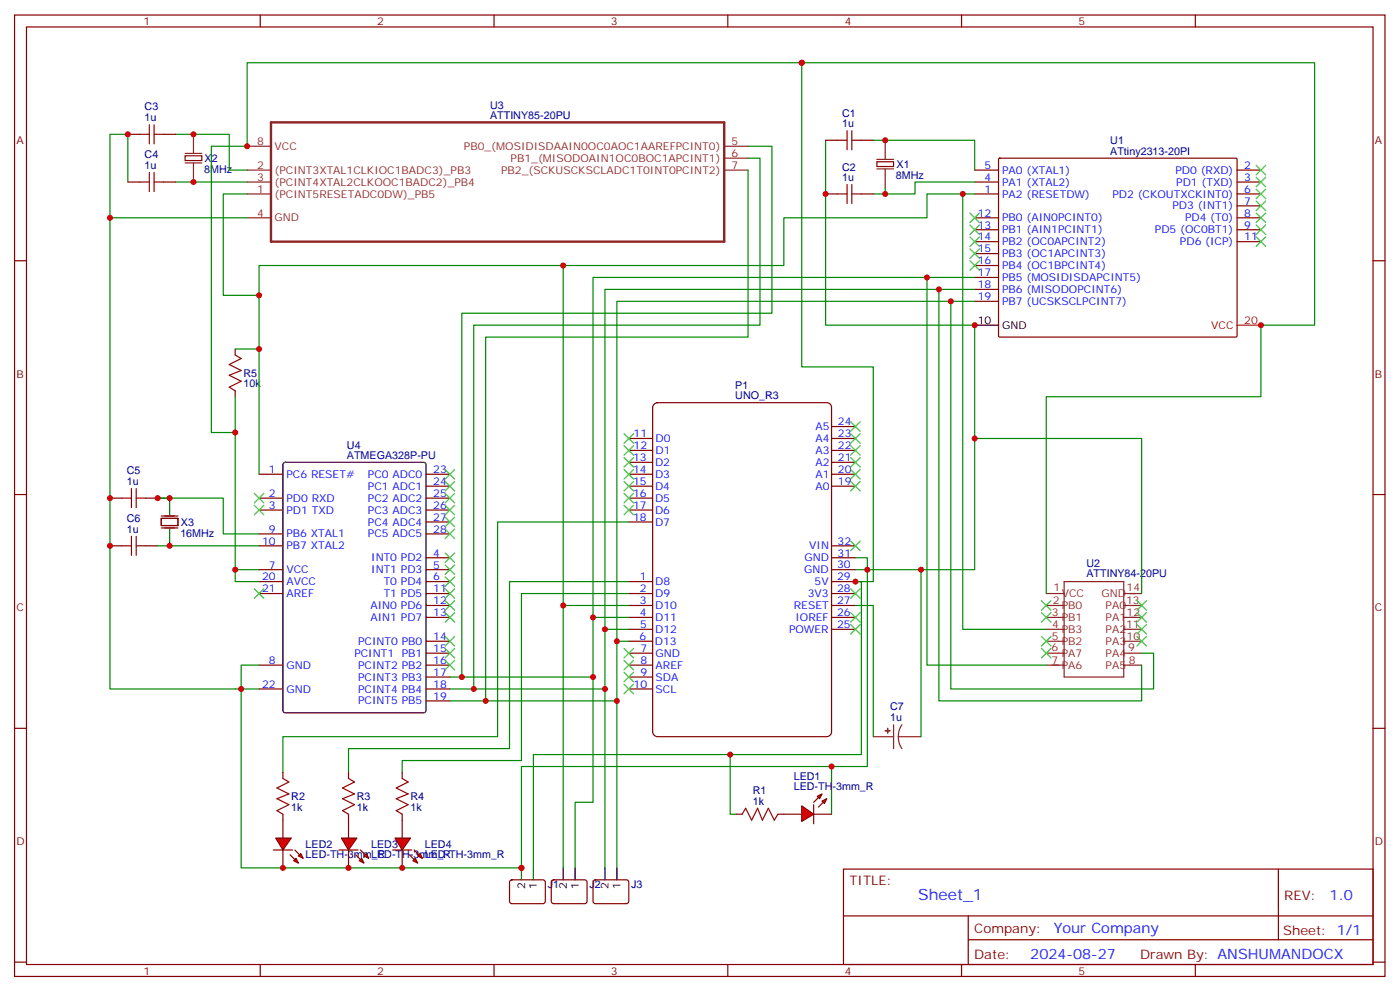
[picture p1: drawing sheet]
<svg xmlns="http://www.w3.org/2000/svg" width="414mm" height="293mm" viewBox="0 0 414 293" stroke-linecap="round" stroke-linejoin="round" font-family="sans-serif">
<g fill="none" stroke="#870000" stroke-width=".35">
<path d="M4.3 4.4h405.3v284.4h-405.3zM7.8 8h398.3v277.3h-398.3zM77 4.4v3.6M146.1 4.4v3.6M215.3 4.4v3.6M284.4 4.4v3.6M353.6 4.4v3.6M54.8 46.1h4.9v1.4h-4.9zM259.4 47.8h4.9v1.4h-4.9zM288.3 57.4h7M288.3 50.3h7M288.3 53.8h7"/>
<path d="M295.4 47l.3-.2h70l.2 .3-.1 52.4-.3 .2-70-.1-.2-.3zM365.9 57.4h7.1M365.9 50.3h7.1M365.9 53.8h7.1M4.3 77.1h3.5M288.3 64.4h7M288.3 67.9h7M288.3 71.5h7M288.3 75h7M288.3 78.5h7M365.9 60.9h7.1M365.9 64.4h7.1"/>
<path d="M365.9 67.9h7.1M365.9 71.5h7.1M406.1 77.1h3.5M288.3 82.1h7M288.3 85.6h7M288.3 89.1h7M69.6 103.2v1.8M69.6 115.6v1.7M186 129.7h7M186 133.2h7M186 136.7h7M246 129.7h7"/>
<path d="M246 133.2h7M246 136.7h7M246 126.2h7M4.3 146.3h3.5M32.5 147.3h3.6M43.1 147.3h3.5M47.7 153.3h4.9v2.1h-4.9zM47.7 156.1h4.9M47.7 152.6h4.9M76.6 140.3h7.1M76.6 147.3h7.1M76.6 150.8h7.1"/>
<path d="M76.6 157.9h7.1M126 140.3h7.1M126 143.8h7.1M126 147.3h7.1M126 150.8h7.1M126 154.4h7.1M126 157.9h7.1M186 140.3h7M186 143.8h7M186 147.3h7M186 150.8h7M186 154.4h7"/>
<path d="M246 140.3h7M246 143.8h7M406.1 146.3h3.5M32.5 161.4h3.6M43.1 161.4h3.5M76.6 172h7.1M76.6 175.5h7.1M76.6 168.5h7.1M76.6 161.4h7.1M126 172h7.1M126 175.5h7.1M126 179.1h7.1"/>
<path d="M126 168.5h7.1M126 165h7.1M186 172h7M186 175.5h7M186 179.1h7M246 172h7M246 175.5h7M246 179.1h7M246 168.5h7M246 165h7M246 161.4h7M76.6 196.7h7.1"/>
<path d="M126 182.6h7.1M126 189.7h7.1M126 193.2h7.1M126 196.7h7.1M186 182.6h7M186 186.1h7M186 189.7h7M186 193.2h7M186 196.7h7M246 182.6h7M246 186.1h7M4.3 215.4h3.5"/>
<path d="M76.6 203.8h7.1M126 200.2h7.1M126 203.8h7.1M126 207.3h7.1M186 200.2h7M186 203.8h7M406.1 215.4h3.5M249.5 257h156.6v28.3h-156.6zM378.1 257.1v20.8M249.5 270.9h156.5M286.4 277.9h119.6M286.4 270.9v14.1"/>
<path d="M4.3 284.6h3.5M77 285.3v3.5M146.1 285.3v3.5M215.3 285.3v3.5M284.4 285.3v3.5M353.6 285.3v3.5M406.1 284.6h3.5"/>
</g>
<path d="M193.4 119.7l1.1-.6h50a1.41 1.41 0 0 1 1.5 1.4v96a1.51 1.51 0 0 1-1.5 1.4h-50a1.51 1.51 0 0 1-1.5-1.4v-96z" fill="none" stroke="#800000" stroke-width=".35"/>
<path d="M288.3 96.2h7M83.9 136.9l.5-.2h40.9l.7 .5v72.9l-.4 .7h-41.2l-.7-.4v-73zM50.2 147.3v5M50.2 156.5v4.9" fill="none" stroke="#000" stroke-width=".35"/>
<path d="M365.9 96.2h7.1" fill="none" stroke="#f00" stroke-width=".35"/>
<g fill="none" stroke="#8c2424" stroke-width=".35">
<path d="M57.2 39.7v5.7M54.8 48.2h4.9M54.8 45.4h4.9M57.2 48.2v5.6M73.1 43.3h7.1M73.1 50.3h7.1M73.1 53.8h7.1M73.1 57.4h7.1M214.2 43.3h7.1M214.2 50.3h7.1M214.2 46.8h7.1M259.4 50h4.9"/>
<path d="M259.4 47.1h4.9M261.8 41.5v5.6M261.8 50v5.6M73.1 64.4h7.1M309.5 175.5h5.2M309.5 179.1h5.2M314.7 172h17.7v28.2h-17.7zM332.4 175.5h5.3M332.4 179.1h5.3M309.5 182.6h5.2M309.5 186.1h5.2M309.5 189.7h5.2"/>
<path d="M309.5 193.2h5.2M309.5 196.7h5.2M332.4 182.6h5.3M332.4 186.1h5.3M332.4 189.7h5.3M332.4 193.2h5.3M332.4 196.7h5.3M258.3 217.9h6M264.3 214.3v7.1M265.7 217.9l.2 1.8 .9 1.7M265.7 217.9h6.7M266.8 214.3l-.8 1.7-.3 1.9"/>
</g>
<path d="M80.2 36.2h134v35.3h-134z" fill="none" stroke="#8c2424" stroke-width=".71"/>
<g fill="none" stroke="#3c3" stroke-width=".35">
<path d="M371.5 48.9l2.9 2.8M371.5 52.4l2.9 2.8M371.5 56l2.9 2.8M371.5 59.5l2.9 2.8M374.4 48.9l-2.9 2.8M374.4 52.4l-2.9 2.8M374.4 56l-2.9 2.8M374.4 59.5l-2.9 2.8M286.9 63l2.8 2.8M286.9 66.5l2.8 2.9M286.9 70.1l2.8 2.8M286.9 73.6l2.8 2.8"/>
<path d="M286.9 77.1l2.8 2.8M289.7 63l-2.8 2.8M289.7 66.5l-2.8 2.9M289.7 70.1l-2.8 2.8M289.7 73.6l-2.8 2.8M289.7 77.1l-2.8 2.8M371.5 63l2.9 2.8M371.5 66.5l2.9 2.9M371.5 70.1l2.9 2.8M374.4 63l-2.9 2.8M374.4 66.5l-2.9 2.9M374.4 70.1l-2.9 2.8"/>
<path d="M131.7 138.9l2.8 2.8M134.5 138.9l-2.8 2.8M184.6 128.3l2.8 2.8M184.6 131.8l2.8 2.8M184.6 135.3l2.8 2.8M184.6 138.9l2.8 2.8M187.4 128.3l-2.8 2.8M187.4 135.3l-2.8 2.8M187.4 138.9l-2.8 2.8M187.4 131.8l-2.8 2.8M251.6 124.7l2.8 2.9M251.6 128.3l2.8 2.8"/>
<path d="M251.6 131.8l2.8 2.8M251.6 135.3l2.8 2.8M251.6 138.9l2.8 2.8M254.4 124.7l-2.8 2.9M254.4 128.3l-2.8 2.8M254.4 131.8l-2.8 2.8M254.4 135.3l-2.8 2.8M254.4 138.9l-2.8 2.8M75.2 145.9l2.8 2.8M75.2 149.4l2.8 2.9M78 145.9l-2.8 2.8M78 149.4l-2.8 2.9"/>
<path d="M131.7 142.4l2.8 2.8M131.7 145.9l2.8 2.8M131.7 149.4l2.8 2.9M131.7 153l2.8 2.8M131.7 156.5l2.8 2.8M134.5 142.4l-2.8 2.8M134.5 145.9l-2.8 2.8M134.5 149.4l-2.8 2.9M134.5 153l-2.8 2.8M134.5 156.5l-2.8 2.8M184.6 142.4l2.8 2.8M184.6 145.9l2.8 2.8"/>
<path d="M184.6 149.4l2.8 2.9M187.4 142.4l-2.8 2.8M187.4 145.9l-2.8 2.8M187.4 149.4l-2.8 2.9M251.6 142.4l2.8 2.8M254.4 142.4l-2.8 2.8M75.2 174.1l2.8 2.9M78 174.1l-2.8 2.9M131.7 163.5l2.8 2.9M131.7 167.1l2.8 2.8M131.7 170.6l2.8 2.8M131.7 177.7l2.8 2.8"/>
<path d="M131.7 174.1l2.8 2.9M134.5 163.5l-2.8 2.9M134.5 167.1l-2.8 2.8M134.5 170.6l-2.8 2.8M134.5 177.7l-2.8 2.8M134.5 174.1l-2.8 2.9M251.6 160l2.8 2.8M251.6 174.1l2.8 2.9M254.4 160l-2.8 2.8M254.4 174.1l-2.8 2.9M308 177.7l2.9 2.8M310.9 177.7l-2.9 2.8"/>
<path d="M336.3 177.7l2.8 2.8M339.1 177.7l-2.8 2.8M131.7 181.2l2.8 2.8M131.7 188.2l2.8 2.9M131.7 191.8l2.8 2.8M131.7 195.3l2.8 2.8M134.5 181.2l-2.8 2.8M134.5 188.2l-2.8 2.9M134.5 191.8l-2.8 2.8M134.5 195.3l-2.8 2.8M184.6 198.8l2.8 2.8M184.6 195.3l2.8 2.8"/>
<path d="M184.6 191.8l2.8 2.8M187.4 191.8l-2.8 2.8M187.4 195.3l-2.8 2.8M187.4 198.8l-2.8 2.8M251.6 181.2l2.8 2.8M251.6 184.7l2.8 2.8M254.4 181.2l-2.8 2.8M254.4 184.7l-2.8 2.8M308 181.2l2.9 2.8M308 188.2l2.9 2.9M308 191.8l2.9 2.8M310.9 181.2l-2.9 2.8"/>
<path d="M310.9 188.2l-2.9 2.9M310.9 191.8l-2.9 2.8M336.3 181.2l2.8 2.8M336.3 184.7l2.8 2.8M336.3 188.2l2.8 2.9M339.1 181.2l-2.8 2.8M339.1 184.7l-2.8 2.8M339.1 188.2l-2.8 2.9M184.6 202.4l2.8 2.8M187.4 202.4l-2.8 2.8"/>
</g>
<path d="M69.6 105l1.7 1-3.5 1.8 3.5 1.8-3.5 1.4 3.5 1.7-3.5 1.8 1.8 1.1M36.1 147.3h2.8M38.9 144.5v5.6M38.9 158.6v5.7M40.3 147.3h2.8M40.3 144.5v5.6M40.3 158.6v5.7M36.1 161.4h2.8M40.3 161.4h2.8" fill="none" stroke="#a10000" stroke-width=".35"/>
<g fill="#8c2424" stroke="#8c2424" stroke-width=".35">
<path d="M262.5 215.4l.1 1.4z"/>
<path d="M261.8 216.1h1.4z"/>
</g>
<g fill="none" stroke="#008700" stroke-width=".35">
<path d="M237.1 18.6v89.9h21.2v63.5h-5.3h1.8v51.2h-38.8v17.6h1.7M37.8 53.8v-14.1h-5.3v164.1h44.1M51.9 53.8h21.2M73.1 57.4h-7.1v29.9h10.6v15.9h-7M221.3 50.3v49.4h-77.6v107.6M221.3 46.8h3.5v49.4h-84.7v107.6M221.3 43.3h7v49.3h-91.7v107.6M244.2 41.5v54.7h44.1v72.3h-35.3M258.3 41.5h30v8.8M261.8 55.6v1.8h-3.5M284.8 57.4h-10.6v7h-42.4v14.1h-155.2v8.8M288.3 57.4h-3.5v128.7h24.7"/>
<path d="M288.3 53.8h-17.6v3.6h-8.9M32.5 64.4h40.6M166.6 78.5v100.6M274.2 82.1h-98.8v100.5M277.7 85.6h-98.8v100.5M281.2 89.1h-98.7v100.6M288.3 82.1h-14.1v114.6h35.3M288.3 85.6h-10.6v121.7h60v-10.6M288.3 89.1h-7.1v114.7h60v-10.6h-3.5M69.6 117.3v51.2M76.6 103.2v37.1M69.6 127.9h-7.1v-84.6h10.6v-24.7h315.7v77.6h-15.8v21.1h-63.5v58.2"/>
<path d="M288.3 129.7h49.4v45.8M46.6 147.3h19.4v10.6h10.6M186 154.4h-38.8v63.5h-63.5v10.6M50.2 161.4h26.4M76.6 168.5h-7v3.5h7M186 172h-35.3v49.4h-47.6v7.1M186 175.5h-31.8v49.4h-35.2v3.6M186 179.1h-19.4v77.6M253 165h3.5v61.7h-102.3v30h-82.9v-60h5.3M253 179.1h5.3v38.8M272.4 168.5v49.4M186 182.6h-10.6v54.7h-5.3v19.4"/>
<path d="M186 186.1h-7.1v70.6M186 189.7h-3.5v67M133.1 203.8h45.8M133.1 207.3h49.4M133.1 200.2h42.3M216 223.2h-58.2v33.5M246 226.7v14.1"/>
</g>
<g fill="#f00" stroke="#870000" stroke-width=".35">
<path d="M237.1 238.3l3.6 2.5-3.6 2.1z"/>
<path d="M240.7 238v5.6z"/>
</g>
<g fill="#870000" stroke="#870000" stroke-width=".35">
<path d="M240.7 237.3l1.4-1.4z"/>
<path d="M242.1 238.7l1.4-1.4z"/>
</g>
<g fill="#f00" stroke="#870000" stroke-width=".35">
<path d="M241.7 235.5l1.4-.7-.7 1.4z"/>
<path d="M243.1 236.9l1.4-.7-.7 1.4z"/>
</g>
<path d="M231.8 240.8h5.3M240.7 240.8h5.3" fill="none" stroke="#870000" stroke-width=".35"/>
<g fill="#f00" stroke="#870000" stroke-width=".35">
<path d="M81.6 247.9h4.5l-2.4 3.5z"/>
<path d="M80.9 251.4h5.6z"/>
</g>
<g fill="#870000" stroke="#870000" stroke-width=".35">
<path d="M87.2 251.4l1.4 1.4z"/>
<path d="M85.8 252.8l1.4 1.4z"/>
</g>
<g fill="#f00" stroke="#870000" stroke-width=".35">
<path d="M88.3 253.2l.7-.8 .7 1.5z"/>
<path d="M86.9 254.6l.7-.7 .7 1.4z"/>
</g>
<path d="M83.7 242.6v5.3M83.7 251.4v5.3" fill="none" stroke="#870000" stroke-width=".35"/>
<g fill="#f00" stroke="#870000" stroke-width=".35">
<path d="M101 247.9h4.6l-2.5 3.5z"/>
<path d="M100.3 251.4h5.6z"/>
</g>
<g fill="#870000" stroke="#870000" stroke-width=".35">
<path d="M106.6 251.4l1.4 1.4z"/>
<path d="M105.2 252.8l1.4 1.4z"/>
</g>
<g fill="#f00" stroke="#870000" stroke-width=".35">
<path d="M107.7 253.2l.7-.8 .7 1.5z"/>
<path d="M106.3 254.6l.7-.7 .7 1.4z"/>
</g>
<path d="M103.1 242.6v5.3M103.1 251.4v5.3" fill="none" stroke="#870000" stroke-width=".35"/>
<g fill="#f00" stroke="#870000" stroke-width=".35">
<path d="M116.8 247.9h4.6l-2.4 3.5z"/>
<path d="M116.1 251.4h5.7z"/>
</g>
<g fill="#870000" stroke="#870000" stroke-width=".35">
<path d="M122.5 251.4l1.4 1.4z"/>
<path d="M121.1 252.8l1.4 1.4z"/>
</g>
<g fill="#f00" stroke="#870000" stroke-width=".35">
<path d="M123.5 253.2l.7-.8 .8 1.5z"/>
<path d="M122.1 254.6l.7-.7 .7 1.4z"/>
</g>
<g fill="none" stroke="#870000" stroke-width=".35">
<path d="M37.8 39.7h3.5M48.4 39.7h3.5M37.8 53.8h3.5M48.4 53.8h3.5M244.2 41.5h3.5M244.2 57.4h3.5M254.8 41.5h3.5M254.8 57.4h3.5M83.7 228.5v1.7M103.1 228.5v1.7M119 228.5v1.7M83.7 240.8v1.8"/>
<path d="M103.1 240.8v1.8M119 240.8v7.1M119 251.4v5.3M217.7 240.8h1.8M230.1 240.8h1.7M150.9 260.4l.5-.2 9.5 .1 .4 .6-.1 5.9-.6 .5-9.5-.1-.4-.6v-5.7zM163.3 260.4l.5-.2 9.4 .1 .4 .6v5.9l-.7 .5-9.4-.1-.4-.6v-5.7zM175.6 260.4l.5-.2 9.5 .1 .4 .6-.1 5.9-.6 .5-9.5-.1-.4-.6v-5.7z"/>
</g>
<path d="M154.2 256.7v3.5M157.8 256.7v3.5M166.6 256.7v3.5M170.1 256.7v3.5M178.9 256.7v3.5M182.5 256.7v3.5" fill="none" stroke="#000" stroke-width=".35"/>
<path d="M51.9 39.7h15.9v10.6h5.3M46.6 147.3h3.6M46.6 161.4h3.6" fill="none" stroke="#008700" stroke-width=".35"/>
<g fill="none" stroke="#a10000" stroke-width=".35">
<path d="M41.3 39.7h2.9M44.2 36.9v5.6M45.6 39.7h2.8M45.6 36.9v5.6M250.5 38.7v5.6M252 38.7v5.6M41.3 53.8h2.9M44.2 51v5.7M45.6 51v5.7M45.6 53.8h2.8M247.7 41.5h2.8M247.7 57.4h2.8"/>
<path d="M250.5 54.5v5.7M252 41.5h2.8M252 54.5v5.7M252 57.4h2.8M83.7 230.2l1.7 1.1-3.5 1.7 3.5 1.8-3.5 1.4 3.5 1.8-3.5 1.7 1.8 1.1M103.1 230.2l1.7 1.1-3.5 1.7 3.5 1.8-3.5 1.4 3.5 1.8-3.5 1.7 1.8 1.1M119 230.2l1.7 1.1-3.5 1.7 3.5 1.8-3.5 1.4 3.5 1.8-3.5 1.7 1.8 1.1M219.5 240.8l1.1-1.8 1.7 3.6 1.8-3.6 1.4 3.6 1.8-3.6 1.7 3.6 1.1-1.8"/>
</g>
<g fill="#c00">
<circle cx="246" cy="226.7" r=".88"/>
<circle cx="32.5" cy="64.4" r=".88"/>
<circle cx="69.6" cy="168.5" r=".88"/>
<circle cx="76.6" cy="103.2" r=".88"/>
<circle cx="69.6" cy="127.9" r=".88"/>
<circle cx="288.3" cy="129.7" r=".88"/>
<circle cx="288.3" cy="96.2" r=".88"/>
<circle cx="175.4" cy="200.2" r=".88"/>
<circle cx="216" cy="223.2" r=".88"/>
<circle cx="71.3" cy="203.8" r=".88"/>
<circle cx="274.2" cy="82.1" r=".88"/>
<circle cx="277.7" cy="85.6" r=".88"/>
<circle cx="281.2" cy="89.1" r=".88"/>
<circle cx="76.6" cy="87.3" r=".88"/>
<circle cx="284.8" cy="57.4" r=".88"/>
<circle cx="143.7" cy="207.3" r=".88"/>
<circle cx="136.6" cy="200.2" r=".88"/>
<circle cx="373" cy="96.2" r=".88"/>
<circle cx="73.1" cy="43.3" r=".88"/>
<circle cx="237.1" cy="18.6" r=".88"/>
<circle cx="83.7" cy="256.7" r=".88"/>
<circle cx="103.1" cy="256.7" r=".88"/>
<circle cx="119" cy="256.7" r=".88"/>
<circle cx="272.4" cy="168.5" r=".88"/>
<circle cx="256.5" cy="168.5" r=".88"/>
<circle cx="253" cy="172" r=".88"/>
<circle cx="175.4" cy="182.6" r=".88"/>
<circle cx="57.2" cy="53.8" r=".88"/>
<circle cx="57.2" cy="39.7" r=".88"/>
<circle cx="166.6" cy="179.1" r=".88"/>
<circle cx="166.6" cy="78.5" r=".88"/>
<circle cx="261.8" cy="41.5" r=".88"/>
<circle cx="261.8" cy="57.4" r=".88"/>
<circle cx="50.2" cy="161.4" r=".88"/>
<circle cx="32.5" cy="161.4" r=".88"/>
<circle cx="140.1" cy="203.8" r=".88"/>
<circle cx="154.2" cy="256.7" r=".88"/>
<circle cx="178.9" cy="186.1" r=".88"/>
<circle cx="178.9" cy="203.8" r=".88"/>
<circle cx="182.5" cy="189.7" r=".88"/>
<circle cx="182.5" cy="207.3" r=".88"/>
<circle cx="50.2" cy="147.3" r=".88"/>
<circle cx="46.6" cy="147.3" r=".88"/>
<circle cx="32.5" cy="147.3" r=".88"/>
<circle cx="244.2" cy="57.4" r=".88"/>
<circle cx="37.8" cy="39.7" r=".88"/>
</g>
<text font-size="4.6" fill="#00f" x="271.6" y="266.1">Sheet_1</text>
<g font-size="4.2" fill="#00f">
<text x="393.3" y="266.3">1.0</text>
<text x="311.7" y="275.9">Your Company</text>
<text x="304.7" y="283.7">2024-08-27</text>
</g>
<g font-size="3.9" fill="#800">
<text x="251.2" y="261.6">TITLE:</text>
<text x="379.9" y="266.3">REV:</text>
<text x="288.2" y="275.8">Company:</text>
<text x="379.5" y="276.4">Sheet: 1/1</text>
<text x="288.2" y="283.5">Date:</text>
<text x="337.2" y="283.6">Draw</text>
<text x="347.3" y="283.6">n By: ANSHUMANDOCX</text>
</g>
<g font-size="3.2" fill="#800">
<text x="42.4" y="7.4">1</text>
<text x="111.5" y="7.4">2</text>
<text x="180.7" y="7.4">3</text>
<text x="249.8" y="7.4">4</text>
<text x="319" y="7.4">5</text>
<text x="4.8" y="42.5">A</text>
<text x="406.6" y="42.5">A</text>
<text x="4.8" y="111.7">B</text>
<text x="406.6" y="111.7">B</text>
<text x="4.8" y="180.8">C</text>
<text x="406.6" y="180.8">C</text>
<text x="4.8" y="250">D</text>
<text x="406.6" y="250">D</text>
<text x="42.4" y="288.3">1</text>
<text x="111.5" y="288.3">2</text>
<text x="180.7" y="288.3">3</text>
<text x="249.8" y="288.3">4</text>
<text x="319" y="288.3">5</text>
</g>
<g font-size="3.2" fill="#000080">
<text x="42.8" y="35.8">1u</text>
<text x="42.8" y="32.7">C3</text>
<text x="145" y="35.1">ATTINY85-20PU</text>
<text x="145" y="32.1">U3</text>
<text x="249.1" y="34.7">C1</text>
<text x="249.1" y="37.6">1u</text>
<text x="42.8" y="46.8">C4</text>
<text x="60.5" y="48">X2</text>
<text x="328.4" y="45.7">ATtiny2313-20PI</text>
<text x="328.4" y="42.7">U1</text>
<text x="42.8" y="50">1u</text>
<text x="60.4" y="51.1">8MHz</text>
<text x="249.1" y="53.5">1u</text>
<text x="249.1" y="50.5">C2</text>
<text x="265" y="52.9">8MHz</text>
<text x="265.2" y="49.7">X1</text>
<text x="72" y="111.4">R5</text>
<text x="72" y="114.6">10k</text>
<text x="217.5" y="118">UNO_R3</text>
<text x="217.5" y="115.1">P1</text>
<text x="102.6" y="135.7">ATMEGA328P-PU</text>
<text x="102.6" y="132.7">U4</text>
<text x="37.5" y="143.4">1u</text>
<text x="37.5" y="140.3">C5</text>
<text x="37.5" y="154.4">C6</text>
<text x="53.5" y="155.5">X3</text>
<text x="37.5" y="157.6">1u</text>
<text x="53.3" y="158.7">16MHz</text>
<text x="321.3" y="167.7">U2</text>
<text x="321.3" y="170.7">ATTINY84-20PU</text>
<text x="263.3" y="213.3">1u</text>
<text x="263.3" y="210.1">C7</text>
<text x="234.8" y="233.8">LED-TH-3mm_R</text>
<text x="234.8" y="230.6">LED1</text>
<text x="86.1" y="239.9">1k</text>
<text x="86.1" y="236.6">R2</text>
<text x="105.6" y="239.9">1k</text>
<text x="105.6" y="236.6">R3</text>
<text x="121.4" y="239.9">1k</text>
<text x="121.4" y="236.6">R4</text>
<text x="222.7" y="238">1k</text>
<text x="222.7" y="234.8">R1</text>
<text x="90.4" y="250.7">LED2</text>
<text x="109.8" y="250.7">LED3</text>
<text x="125.7" y="250.7">LED4</text>
<text x="90.4" y="253.9">LED-TH-3mm_R</text>
<text x="109.8" y="253.9">LED-TH-3mm_R</text>
<text x="125.7" y="253.9">LED-TH-3mm_R</text>
<text x="162" y="262.8">J1</text>
<text x="174.3" y="262.8">J2</text>
<text x="186.7" y="262.8">J3</text>
</g>
<g font-size="3.2" fill="#8d2323">
<text x="76" y="42.9">8</text>
<text x="81.2" y="44.3">VCC</text>
<text x="137.2" y="44.3">PB0_(MOSIDISDAAIN0OC0AOC1AAREFPCINT0)</text>
<text x="151" y="47.8">PB1_(MISODOAIN1OC0BOC1APCINT1)</text>
<text x="216.3" y="42.9">5</text>
<text x="216.3" y="46.4">6</text>
<text x="76" y="50">2</text>
<text x="76" y="53.5">3</text>
<text x="81.2" y="51.4">(PCINT3XTAL1CLKIOC1BADC3)_PB3</text>
<text x="148.2" y="51.4">PB2_(SCKUSCKSCLADC1T0INT0PCINT2)</text>
<text x="216.3" y="50">7</text>
<text x="76" y="57">1</text>
<text x="81.2" y="54.9">(PCINT4XTAL2CLKOOC1BADC2)_PB4</text>
<text x="81.2" y="58.4">(PCINT5RESETADC0DW)_PB5</text>
<text x="76" y="64.1">4</text>
<text x="81.2" y="65.5">GND</text>
<text x="311.4" y="178.6">2</text>
<text x="311.6" y="174.8">1</text>
<text x="314" y="176.6">VCC</text>
<text x="325.8" y="176.6">GND</text>
<text x="333.1" y="178.7">13</text>
<text x="333.2" y="174.8">14</text>
<text x="311.1" y="182.2">3</text>
<text x="311.2" y="185.8">4</text>
<text x="314" y="180.1">PB0</text>
<text x="314" y="183.7">PB1</text>
<text x="327" y="183.7">PA1</text>
<text x="327" y="180.1">PA0</text>
<text x="333.1" y="185.8">11</text>
<text x="333.2" y="182.2">12</text>
<text x="311.1" y="189.3">5</text>
<text x="314" y="187.2">PB3</text>
<text x="314" y="190.7">PB2</text>
<text x="327" y="190.7">PA3</text>
<text x="327" y="187.2">PA2</text>
<text x="333.2" y="189.3">10</text>
<text x="311" y="196.4">7</text>
<text x="311" y="192.6">6</text>
<text x="314" y="194.2">PA7</text>
<text x="314" y="197.8">PA6</text>
<text x="327" y="197.8">PA5</text>
<text x="327" y="194.2">PA4</text>
<text x="333.7" y="192.6">9</text>
<text x="333.9" y="196.4">8</text>
</g>
<g font-size="3.2" fill="#00f">
<text x="291.2" y="53.5">4</text>
<text x="291.2" y="50">5</text>
<text x="296.4" y="51.4">PA0 (XTAL1)</text>
<text x="347.6" y="51.4">PD0 (RXD)</text>
<text x="368" y="50">2</text>
<text x="368" y="53.5">3</text>
<text x="291.2" y="57">1</text>
<text x="296.4" y="58.4">PA2 (RESETDW)</text>
<text x="296.4" y="54.9">PA1 (XTAL2)</text>
<text x="329" y="58.4">PD2 (CKOUTXCKINT0)</text>
<text x="347.9" y="54.9">PD1 (TXD)</text>
<text x="368" y="57">6</text>
<text x="289.2" y="64.1">12</text>
<text x="296.4" y="65.5">PB0 (AIN0PCINT0)</text>
<text x="346.8" y="61.9">PD3 (INT1)</text>
<text x="350.5" y="65.5">PD4 (T0)</text>
<text x="368" y="60.5">7</text>
<text x="368" y="64.1">8</text>
<text x="289.2" y="67.6">13</text>
<text x="289.2" y="71.1">14</text>
<text x="296.4" y="69">PB1 (AIN1PCINT1)</text>
<text x="341.6" y="69">PD5 (OC0BT1)</text>
<text x="368" y="67.6">9</text>
<text x="368" y="71.1">11</text>
<text x="289.2" y="74.6">15</text>
<text x="296.4" y="72.5">PB2 (OC0APCINT2)</text>
<text x="296.4" y="76.1">PB3 (OC1APCINT3)</text>
<text x="349" y="72.5">PD6 (ICP)</text>
<text x="289.2" y="78.2">16</text>
<text x="289.2" y="81.7">17</text>
<text x="296.4" y="79.6">PB4 (OC1BPCINT4)</text>
<text x="296.4" y="83.1">PB5 (MOSIDISDAPCINT5)</text>
<text x="289.2" y="85.2">18</text>
<text x="289.2" y="88.8">19</text>
<text x="296.4" y="86.6">PB6 (MISODOPCINT6)</text>
<text x="296.4" y="90.2">PB7 (UCSKSCLPCINT7)</text>
<text x="247.8" y="125.7">24</text>
<text x="187.4" y="129.4">11</text>
<text x="193.9" y="130.8">D0</text>
<text x="241.2" y="130.7">A4</text>
<text x="241.2" y="127.1">A5</text>
<text x="247.8" y="129.3">23</text>
<text x="187.2" y="136.4">13</text>
<text x="187.4" y="132.9">12</text>
<text x="193.7" y="137.8">D2</text>
<text x="193.9" y="134.3">D1</text>
<text x="241.2" y="137.7">A2</text>
<text x="241.2" y="134.2">A3</text>
<text x="247.8" y="136.3">21</text>
<text x="247.8" y="132.8">22</text>
<text x="79.5" y="139.9">1</text>
<text x="84.7" y="141.3">PC6 RESET#</text>
<text x="108.8" y="141.3">PC0 ADC0</text>
<text x="128.1" y="139.9">23</text>
<text x="128.1" y="143.4">24</text>
<text x="187.2" y="139.9">14</text>
<text x="187.2" y="143.4">15</text>
<text x="193.7" y="141.3">D3</text>
<text x="241.2" y="141.3">A1</text>
<text x="247.8" y="143.4">19</text>
<text x="247.8" y="139.8">20</text>
<text x="79.5" y="147">2</text>
<text x="84.7" y="148.4">PD0 RXD</text>
<text x="108.8" y="144.9">PC1 ADC1</text>
<text x="108.8" y="148.4">PC2 ADC2</text>
<text x="128.1" y="147">25</text>
<text x="187.2" y="147">16</text>
<text x="193.7" y="144.9">D4</text>
<text x="193.7" y="148.4">D5</text>
<text x="241.2" y="144.8">A0</text>
<text x="79.5" y="150.5">3</text>
<text x="84.7" y="151.9">PD1 TXD</text>
<text x="108.8" y="151.9">PC3 ADC3</text>
<text x="108.8" y="155.4">PC4 ADC4</text>
<text x="128.1" y="150.5">26</text>
<text x="128.1" y="154">27</text>
<text x="187.2" y="150.5">17</text>
<text x="187.2" y="154">18</text>
<text x="193.7" y="151.9">D6</text>
<text x="193.7" y="155.4">D7</text>
<text x="77.5" y="161.1">10</text>
<text x="79.5" y="157.6">9</text>
<text x="84.7" y="159">PB6 XTAL1</text>
<text x="108.8" y="159">PC5 ADC5</text>
<text x="128.1" y="157.6">28</text>
<text x="247.7" y="161.1">32</text>
<text x="84.7" y="162.5">PB7 XTAL2</text>
<text x="109.8" y="166">INT0 PD2</text>
<text x="128.1" y="164.6">4</text>
<text x="238" y="166">GND</text>
<text x="239.4" y="162.5">VIN</text>
<text x="247.7" y="164.6">31</text>
<text x="77.5" y="171.7">20</text>
<text x="79.5" y="168.1">7</text>
<text x="84.7" y="169.5">VCC</text>
<text x="84.7" y="173.1">AVCC</text>
<text x="109.8" y="169.5">INT1 PD3</text>
<text x="113.5" y="173.1">T0 PD4</text>
<text x="128.1" y="168.1">5</text>
<text x="128.1" y="171.7">6</text>
<text x="189.3" y="171.7">1</text>
<text x="193.8" y="173.1">D8</text>
<text x="237.9" y="169.5">GND</text>
<text x="241" y="173">5V</text>
<text x="247.6" y="171.6">29</text>
<text x="247.6" y="168.1">30</text>
<text x="77.5" y="175.2">21</text>
<text x="84.7" y="176.6">AREF</text>
<text x="113.5" y="176.6">T1 PD5</text>
<text x="128.1" y="175.2">11</text>
<text x="128.1" y="178.7">12</text>
<text x="189.3" y="175.2">2</text>
<text x="189.3" y="178.7">3</text>
<text x="193.8" y="176.6">D9</text>
<text x="238.9" y="176.6">3V3</text>
<text x="247.6" y="178.7">27</text>
<text x="247.6" y="175.1">28</text>
<text x="109.6" y="180.1">AIN0 PD6</text>
<text x="109.6" y="183.7">AIN1 PD7</text>
<text x="128.1" y="182.2">13</text>
<text x="189.3" y="182.2">4</text>
<text x="189.3" y="185.8">5</text>
<text x="193.8" y="180.1">D10</text>
<text x="193.8" y="183.7">D11</text>
<text x="234.8" y="180.1">RESET</text>
<text x="235.3" y="183.6">IOREF</text>
<text x="247.6" y="185.7">25</text>
<text x="247.6" y="182.2">26</text>
<text x="105.9" y="190.7">PCINT0 PB0</text>
<text x="128.1" y="189.3">14</text>
<text x="189.2" y="189.3">6</text>
<text x="193.7" y="190.7">D13</text>
<text x="193.8" y="187.2">D12</text>
<text x="233.4" y="187.1">POWER</text>
<text x="79.5" y="196.4">8</text>
<text x="84.7" y="197.8">GND</text>
<text x="104.8" y="194.2">PCINT1</text>
<text x="105.9" y="197.8">PCINT2 PB2</text>
<text x="118.9" y="194.2">PB1</text>
<text x="128.1" y="192.8">15</text>
<text x="128.1" y="196.4">16</text>
<text x="189.4" y="192.9">7</text>
<text x="189.4" y="196.4">8</text>
<text x="193.9" y="194.3">GND</text>
<text x="193.9" y="197.8">AREF</text>
<text x="77.5" y="203.4">22</text>
<text x="105.9" y="201.3">PCINT3 PB3</text>
<text x="128.1" y="199.9">17</text>
<text x="128.1" y="203.4">18</text>
<text x="187.4" y="203.4">10</text>
<text x="189.4" y="199.9">9</text>
<text x="193.9" y="201.3">SDA</text>
<text x="84.7" y="204.8">GND</text>
<text x="105.9" y="204.8">PCINT4 PB4</text>
<text x="105.9" y="208.4">PCINT5 PB5</text>
<text x="128.1" y="206.9">19</text>
<text x="193.9" y="204.8">SCL</text>
</g>
<g font-size="3.2">
<text x="289.2" y="95.8">10</text>
<text x="296.4" y="97.2">GND</text>
<text x="155.3" y="262.9" transform="rotate(-90 155.3 262.9)">2</text>
<text x="158.8" y="262.9" transform="rotate(-90 158.8 262.9)">1</text>
<text x="167.6" y="262.9" transform="rotate(-90 167.6 262.9)">2</text>
<text x="171.2" y="262.9" transform="rotate(-90 171.2 262.9)">1</text>
<text x="180" y="262.9" transform="rotate(-90 180 262.9)">2</text>
<text x="183.5" y="262.9" transform="rotate(-90 183.5 262.9)">1</text>
</g>
<g font-size="3.2" fill="#f00">
<text x="368" y="95.8">20</text>
<text x="358.2" y="97.2">VCC</text>
</g>
</svg>
